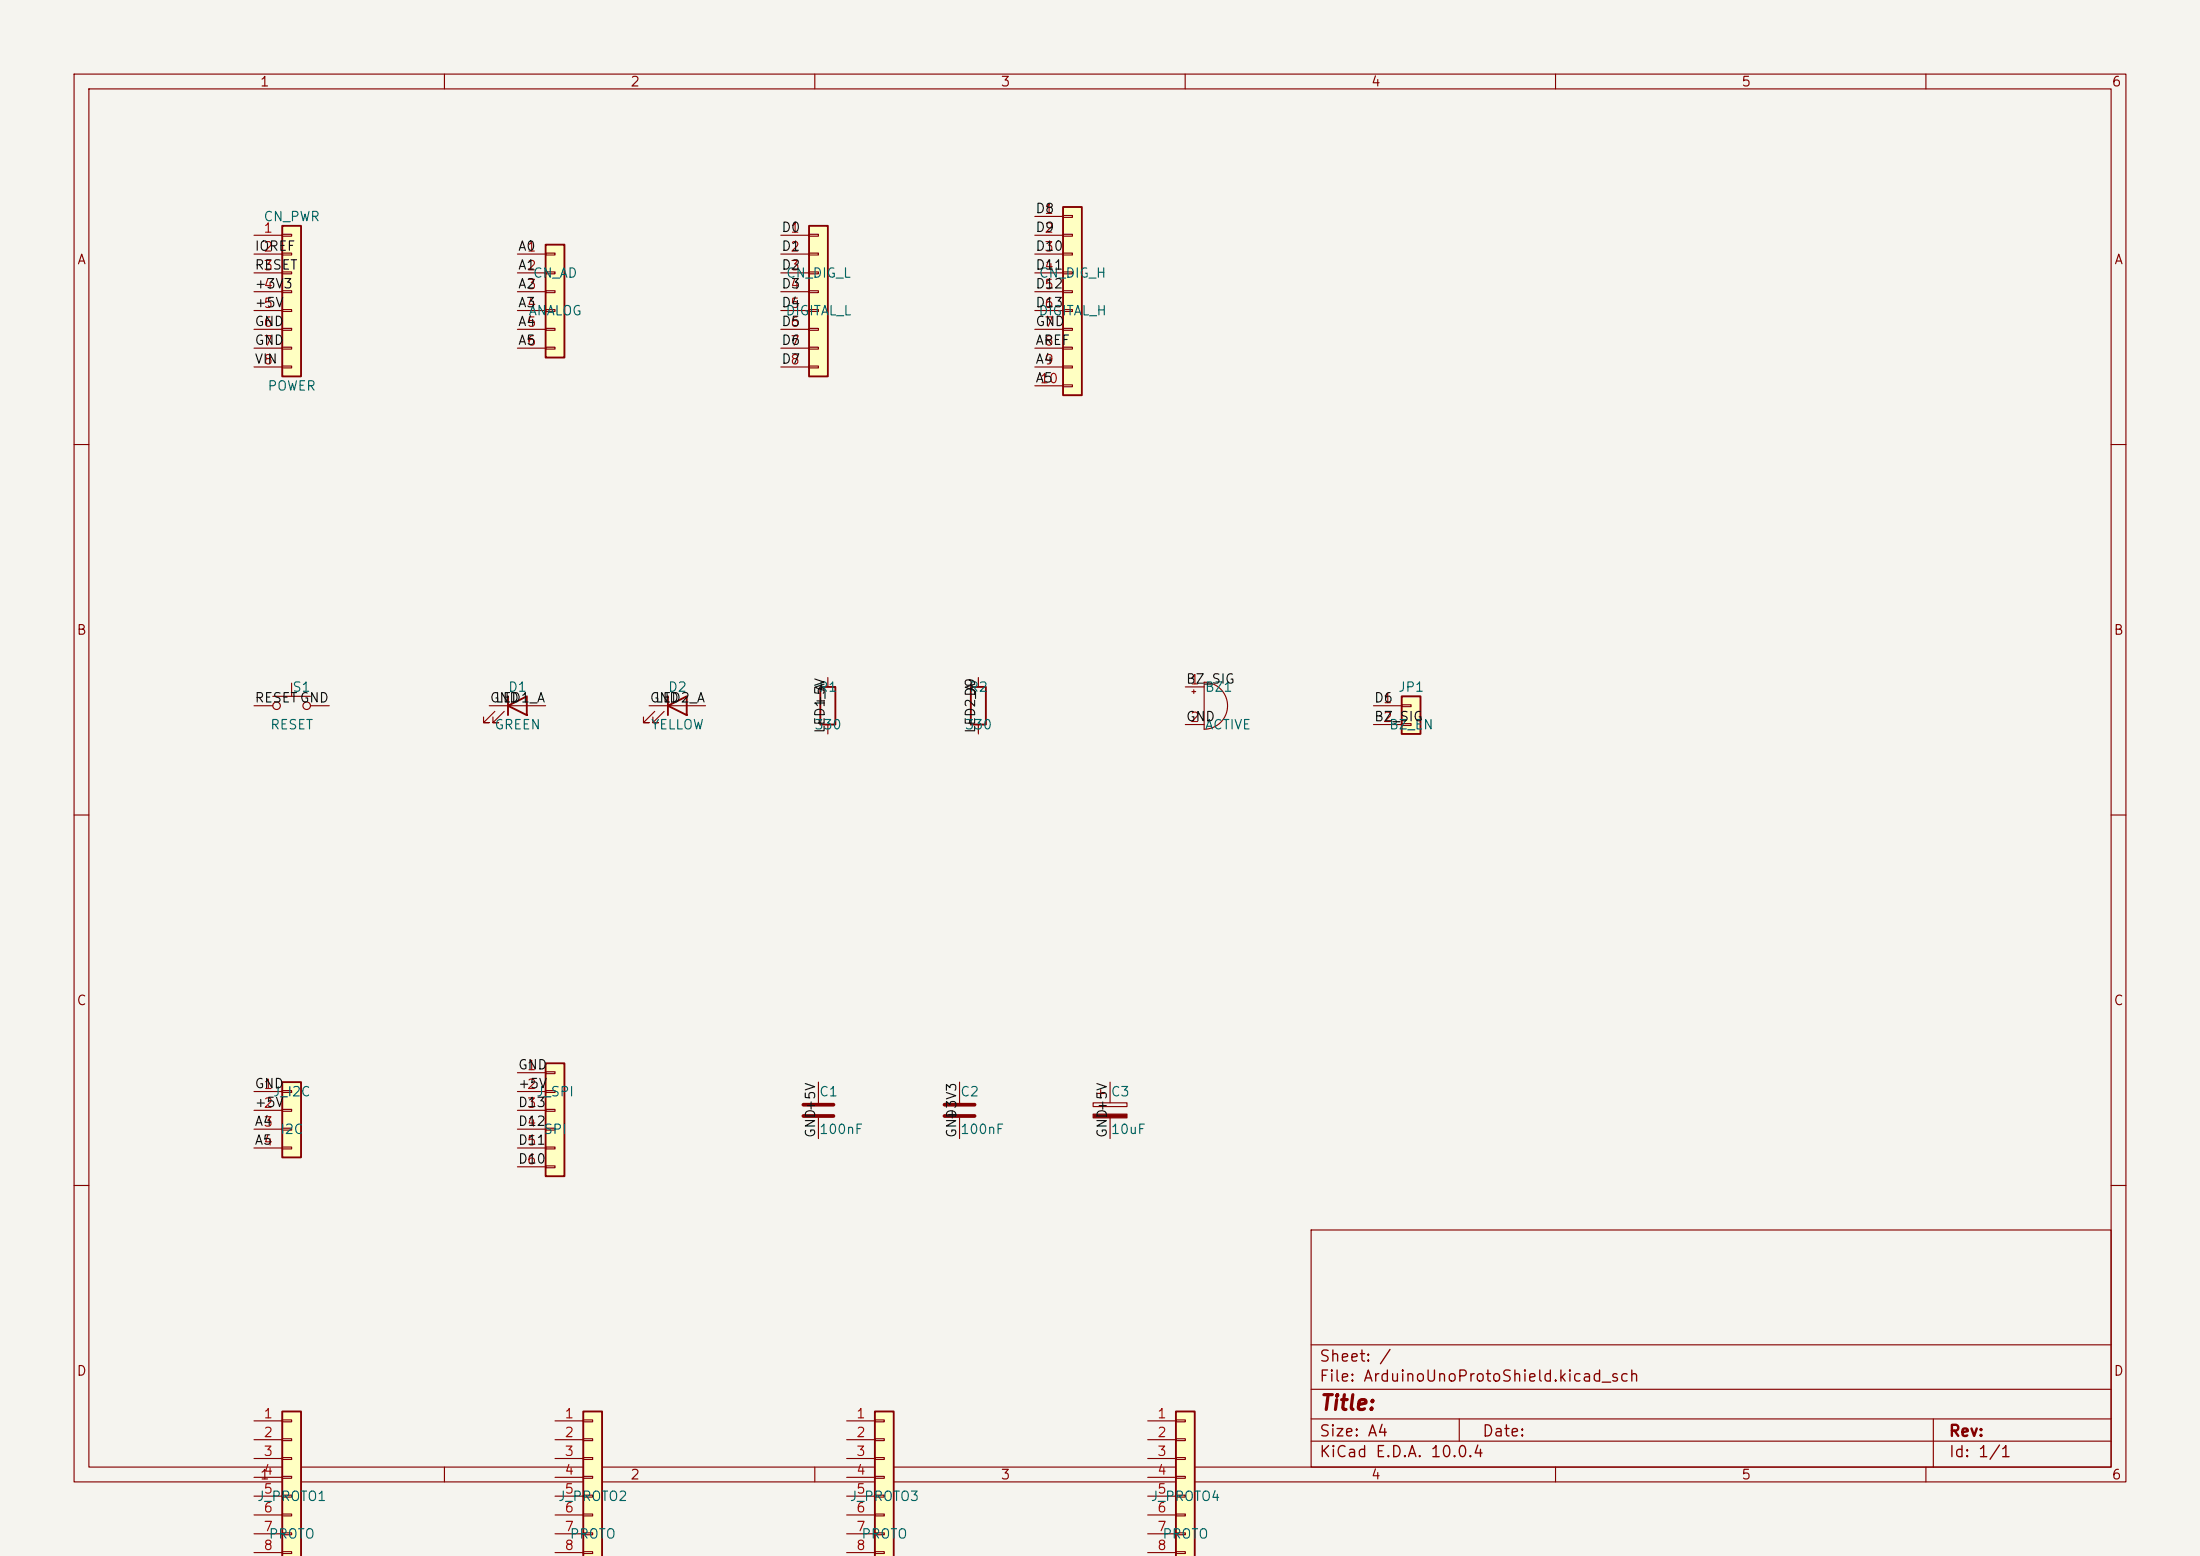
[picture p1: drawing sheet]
<svg xmlns="http://www.w3.org/2000/svg" width="297mm" height="210mm" viewBox="0 0 297 210" stroke-linecap="round" stroke-linejoin="round" font-family="sans-serif">
<path d="M0 0h297v210h-297z" fill="#f5f4ef" stroke="#f5f4ef" stroke-width=".14"/>
<g fill="none" stroke="#840000" stroke-width=".15">
<path d="M10 10h277v190h-277zM12 12h273v186h-273zM60 10v2M110 10v2M160 10v2M210 10v2M260 10v2M10 60h2M285 60h2M10 110h2M285 110h2M10 160h2"/>
<path d="M177 166h108v32h-108zM285 160h2M60 198v2M110 198v2M160 198v2M177 194.5h108M177 191.5h108M177 187.5h108M177 181.5h108M197 191.5v3M210 198v2M260 198v2"/>
<path d="M261 191.5v6.5"/>
</g>
<path d="M38.1 30.5h2.5v20.3h-2.5z" fill="#ffffc2"/>
<path d="M38.1 30.5h2.5v20.3h-2.5z" fill="none" stroke="#840000" stroke-width=".25"/>
<g fill="none" stroke="#840000" stroke-width=".15">
<path d="M34.3 31.8h3.8M34.3 34.3h3.8M34.3 36.8h3.8M34.3 39.4h3.8M38.1 31.6h1.3v.3h-1.3zM38.1 34.2h1.3v.2h-1.3zM38.1 36.7h1.3v.3h-1.3zM38.1 39.2h1.3v.3h-1.3zM34.3 41.9h3.8M34.3 44.5h3.8M34.3 47h3.8M34.3 49.5h3.8"/>
<path d="M38.1 41.8h1.3v.2h-1.3zM38.1 44.3h1.3v.3h-1.3zM38.1 46.9h1.3v.2h-1.3zM38.1 49.4h1.3v.3h-1.3zM34.3 95.3h2.5M36.8 94h5.1M39.4 92.2v1.8M41.9 95.3h2.5"/>
<circle cx="37.3" cy="95.3" r=".51"/>
<circle cx="41.4" cy="95.3" r=".51"/>
</g>
<path d="M143.5 27.9h2.5v25.4h-2.5z" fill="#ffffc2"/>
<path d="M143.5 27.9h2.5v25.4h-2.5z" fill="none" stroke="#840000" stroke-width=".25"/>
<g fill="none" stroke="#840000" stroke-width=".15">
<path d="M139.7 29.2h3.8M139.7 31.8h3.8M139.7 34.3h3.8M139.7 36.8h3.8M139.7 39.4h3.8M143.5 29.1h1.3v.2h-1.3zM143.5 31.6h1.3v.3h-1.3zM143.5 34.2h1.3v.2h-1.3zM143.5 36.7h1.3v.3h-1.3zM143.5 39.2h1.3v.3h-1.3zM139.7 41.9h3.8M139.7 44.5h3.8"/>
<path d="M139.7 47h3.8M139.7 49.5h3.8M139.7 52.1h3.8M143.5 41.8h1.3v.2h-1.3zM143.5 44.3h1.3v.3h-1.3zM143.5 46.9h1.3v.2h-1.3zM143.5 49.4h1.3v.3h-1.3zM143.5 51.9h1.3v.3h-1.3z"/>
</g>
<path d="M158.7 190.5h2.6v19.6h-2.6z" fill="#ffffc2"/>
<path d="M158.7 210.1v-19.6h2.6v19.6" fill="none" stroke="#840000" stroke-width=".25"/>
<g fill="none" stroke="#840000" stroke-width=".15">
<path d="M154.9 191.8h3.8M154.9 194.3h3.8M154.9 196.9h3.8M154.9 199.4h3.8M158.7 191.6h1.3v.3h-1.3zM158.7 194.2h1.3v.2h-1.3zM158.7 196.7h1.3v.3h-1.3zM158.7 199.3h1.3v.2h-1.3zM154.9 201.9h3.8M154.9 204.5h3.8M154.9 207h3.8M154.9 209.6h3.8"/>
<path d="M158.7 201.8h1.3v.3h-1.3zM158.7 204.3h1.3v.3h-1.3zM158.7 206.9h1.3v.2h-1.3zM158.7 209.4h1.3v.3h-1.3z"/>
</g>
<path d="M109.2 30.5h2.6v20.3h-2.6z" fill="#ffffc2"/>
<path d="M109.2 30.5h2.6v20.3h-2.6z" fill="none" stroke="#840000" stroke-width=".25"/>
<g fill="none" stroke="#840000" stroke-width=".15">
<path d="M105.4 31.8h3.8M105.4 34.3h3.8M105.4 36.8h3.8M105.4 39.4h3.8M109.2 31.6h1.3v.3h-1.3zM109.2 34.2h1.3v.2h-1.3zM109.2 36.7h1.3v.3h-1.3zM109.2 39.2h1.3v.3h-1.3zM105.4 41.9h3.8M105.4 44.5h3.8M105.4 47h3.8M105.4 49.5h3.8"/>
<path d="M109.2 41.8h1.3v.2h-1.3zM109.2 44.3h1.3v.3h-1.3zM109.2 46.9h1.3v.2h-1.3zM109.2 49.4h1.3v.3h-1.3z"/>
</g>
<path d="M73.7 33h2.5v15.3h-2.5z" fill="#ffffc2"/>
<path d="M73.7 33h2.5v15.3h-2.5zM68.6 95.3l2.5-1.3v2.5zM68.6 94v2.5M90.2 95.3l2.5-1.3v2.5zM90.2 94v2.5" fill="none" stroke="#840000" stroke-width=".25"/>
<g fill="none" stroke="#840000" stroke-width=".15">
<path d="M69.8 34.3h3.9M69.8 36.8h3.9M69.8 39.4h3.9M73.7 34.2h1.2v.2h-1.2zM73.7 36.7h1.2v.3h-1.2zM73.7 39.2h1.2v.3h-1.2zM69.8 41.9h3.9M69.8 44.5h3.9M69.8 47h3.9M73.7 41.8h1.2v.2h-1.2zM73.7 44.3h1.2v.3h-1.2zM73.7 46.9h1.2v.2h-1.2z"/>
<path d="M66 95.3h7.7M66.8 96l-1.5 1.5h.7h-.7v-.7M68.1 96l-1.6 1.5h.8h-.8v-.7M87.6 95.3h7.6M88.4 96l-1.5 1.5h.7h-.7v-.7M89.7 96l-1.6 1.5h.8h-.8v-.7"/>
</g>
<path d="M73.7 143.5h2.5v15.3h-2.5z" fill="#ffffc2"/>
<path d="M110.7 92.7h2.1v5.1h-2.1zM131.1 92.7h2v5.1h-2zM73.7 143.5h2.5v15.3h-2.5z" fill="none" stroke="#840000" stroke-width=".25"/>
<g fill="none" stroke="#840000" stroke-width=".15">
<path d="M111.8 91.4v1.3M111.8 97.8v1.3M132.1 91.4v1.3M132.1 97.8v1.3M160 92.7h2.6M160 97.8h2.6M160.9 93.3h.5M161.2 93.1v.5M162.6 92.1a3.2 3.2 0 0 1 3.1 3.2 3.2 3.2 0 0 1-3.1 3.1zM69.8 144.8h3.9M69.8 147.3h3.9M69.8 149.9h3.9"/>
<path d="M69.8 152.4h3.9M69.8 154.9h3.9M69.8 157.5h3.9M73.7 144.7h1.2v.2h-1.2zM73.7 147.2h1.2v.2h-1.2zM73.7 149.7h1.2v.3h-1.2zM73.7 152.3h1.2v.2h-1.2zM73.7 154.8h1.2v.3h-1.2zM73.7 157.4h1.2v.2h-1.2zM110.5 146.1v2.7M110.5 150.9v2.8"/>
</g>
<path d="M108.5 149.1h4M108.5 150.6h4" fill="none" stroke="#840000" stroke-width=".51"/>
<path d="M189.2 94h2.6v5.1h-2.6z" fill="#ffffc2"/>
<path d="M189.2 94h2.6v5.1h-2.6z" fill="none" stroke="#840000" stroke-width=".25"/>
<path d="M185.4 95.3h3.8M185.4 97.8h3.8M189.2 95.1h1.3v.3h-1.3zM189.2 97.7h1.3v.2h-1.3z" fill="none" stroke="#840000" stroke-width=".15"/>
<path d="M38.1 190.5h2.5v19.6h-2.5z" fill="#ffffc2"/>
<path d="M38.1 210.1v-19.6h2.5v19.6" fill="none" stroke="#840000" stroke-width=".25"/>
<g fill="none" stroke="#840000" stroke-width=".15">
<path d="M34.3 191.8h3.8M34.3 194.3h3.8M34.3 196.9h3.8M34.3 199.4h3.8M38.1 191.6h1.3v.3h-1.3zM38.1 194.2h1.3v.2h-1.3zM38.1 196.7h1.3v.3h-1.3zM38.1 199.3h1.3v.2h-1.3zM34.3 201.9h3.8M34.3 204.5h3.8M34.3 207h3.8M34.3 209.6h3.8"/>
<path d="M38.1 201.8h1.3v.3h-1.3zM38.1 204.3h1.3v.3h-1.3zM38.1 206.9h1.3v.2h-1.3zM38.1 209.4h1.3v.3h-1.3z"/>
</g>
<path d="M38.1 146.1h2.5v10.1h-2.5z" fill="#ffffc2"/>
<path d="M38.1 146.1h2.5v10.1h-2.5z" fill="none" stroke="#840000" stroke-width=".25"/>
<path d="M34.3 147.3h3.8M34.3 149.9h3.8M34.3 152.4h3.8M34.3 154.9h3.8M38.1 147.2h1.3v.2h-1.3zM38.1 149.7h1.3v.3h-1.3zM38.1 152.3h1.3v.2h-1.3zM38.1 154.8h1.3v.3h-1.3z" fill="none" stroke="#840000" stroke-width=".15"/>
<path d="M78.7 190.5h2.6v19.6h-2.6z" fill="#ffffc2"/>
<path d="M78.7 210.1v-19.6h2.6v19.6" fill="none" stroke="#840000" stroke-width=".25"/>
<g fill="none" stroke="#840000" stroke-width=".15">
<path d="M129.5 146.1v2.7M129.5 150.9v2.8M147.6 148.8h4.5v.6h-4.5zM148.1 147.6h1M148.6 147.1v1M149.9 146.1v2.7M149.9 150.9v2.8M74.9 191.8h3.8M74.9 194.3h3.8M74.9 196.9h3.8M74.9 199.4h3.8M78.7 191.6h1.3v.3h-1.3z"/>
<path d="M78.7 194.2h1.3v.2h-1.3zM78.7 196.7h1.3v.3h-1.3zM78.7 199.3h1.3v.2h-1.3zM74.9 201.9h3.8M74.9 204.5h3.8M74.9 207h3.8M74.9 209.6h3.8M78.7 201.8h1.3v.3h-1.3zM78.7 204.3h1.3v.3h-1.3zM78.7 206.9h1.3v.2h-1.3zM78.7 209.4h1.3v.3h-1.3z"/>
</g>
<path d="M127.5 149.1h4.1M127.5 150.6h4.1" fill="none" stroke="#840000" stroke-width=".51"/>
<path d="M147.6 150.4h4.5v.5h-4.5z" fill="#840000" stroke="#840000" stroke-width=".15"/>
<path d="M118.1 190.5h2.5v19.6h-2.5z" fill="#ffffc2"/>
<path d="M118.1 210.1v-19.6h2.5v19.6" fill="none" stroke="#840000" stroke-width=".25"/>
<g fill="none" stroke="#840000" stroke-width=".15">
<path d="M114.3 191.8h3.8M114.3 194.3h3.8M114.3 196.9h3.8M114.3 199.4h3.8M118.1 191.6h1.3v.3h-1.3zM118.1 194.2h1.3v.2h-1.3zM118.1 196.7h1.3v.3h-1.3zM118.1 199.3h1.3v.2h-1.3zM114.3 201.9h3.8M114.3 204.5h3.8M114.3 207h3.8M114.3 209.6h3.8"/>
<path d="M118.1 201.8h1.3v.3h-1.3zM118.1 204.3h1.3v.3h-1.3zM118.1 206.9h1.3v.2h-1.3zM118.1 209.4h1.3v.3h-1.3z"/>
</g>
<text font-size="2" fill="#840000" x="178" y="190.8">Title:</text>
<g font-size="1.5" fill="#840000">
<text x="178" y="184.2">Sheet: /</text>
<text x="178" y="186.9">File: ArduinoUnoProtoShield.kicad_sch</text>
<text x="178" y="197.1">KiCad E.D.A. 10.0.4</text>
<text x="178" y="194.3">Size: A4</text>
<text x="200" y="194.3">Date:</text>
<text x="263" y="194.3">Rev:</text>
<text x="263" y="197.1">Id: 1/1</text>
</g>
<g font-size="1.3" fill="#840000">
<text x="35" y="12">1</text>
<text x="85" y="12">2</text>
<text x="135" y="12">3</text>
<text x="185" y="12">4</text>
<text x="235" y="12">5</text>
<text x="285" y="12">6</text>
<text x="10.3" y="36">A</text>
<text x="285.3" y="36">A</text>
<text x="10.3" y="86">B</text>
<text x="285.3" y="86">B</text>
<text x="10.3" y="136">C</text>
<text x="285.3" y="136">C</text>
<text x="10.3" y="186">D</text>
<text x="285.3" y="186">D</text>
<text x="35" y="200">1</text>
<text x="85" y="200">2</text>
<text x="135" y="200">3</text>
<text x="185" y="200">4</text>
<text x="235" y="200">5</text>
<text x="285" y="200">6</text>
</g>
<g font-size="1.3" fill="#0f0f0f">
<text x="139.7" y="29.1">D8</text>
<text x="34.3" y="34.2">IOREF</text>
<text x="69.8" y="34.2">A0</text>
<text x="105.4" y="31.6">D0</text>
<text x="105.4" y="34.2">D1</text>
<text x="139.7" y="31.6">D9</text>
<text x="139.7" y="34.2">D10</text>
<text x="34.3" y="36.7">RESET</text>
<text x="34.3" y="39.2">+3V3</text>
<text x="34.3" y="41.8">+5V</text>
<text x="69.8" y="36.7">A1</text>
<text x="69.8" y="41.8">A3</text>
<text x="69.8" y="39.2">A2</text>
<text x="105.4" y="39.2">D3</text>
<text x="105.4" y="41.8">D4</text>
<text x="105.4" y="36.7">D2</text>
<text x="139.7" y="36.7">D11</text>
<text x="139.7" y="39.2">D12</text>
<text x="139.7" y="41.8">D13</text>
<text x="34.3" y="44.3">GND</text>
<text x="34.3" y="46.9">GND</text>
<text x="69.8" y="44.3">A4</text>
<text x="69.8" y="46.9">A5</text>
<text x="105.4" y="44.3">D5</text>
<text x="105.4" y="46.9">D6</text>
<text x="139.7" y="46.9">AREF</text>
<text x="139.7" y="44.3">GND</text>
<text x="34.3" y="49.4">VIN</text>
<text x="105.4" y="49.4">D7</text>
<text x="139.7" y="49.4">A4</text>
<text x="139.7" y="51.9">A5</text>
<text x="34.3" y="95.1">RESETGND</text>
<text x="66" y="95.1">GND</text>
<text x="66.7" y="95.1">LED1_A</text>
<text x="87.6" y="95.1">GND</text>
<text x="88.3" y="95.1">LED2_A</text>
<text x="111.6" y="95.5" transform="rotate(-90 111.6 95.5)">+5V</text>
<text x="132" y="94.1" transform="rotate(-90 132 94.1)">D9</text>
<text x="160" y="92.6">BZ_SIG</text>
<text x="185.4" y="95.1">D6</text>
<text x="111.6" y="99.1" transform="rotate(-90 111.6 99.1)">LED1_A</text>
<text x="132" y="99.1" transform="rotate(-90 132 99.1)">LED2_A</text>
<text x="160" y="97.7">GND</text>
<text x="185.4" y="97.7">BZ_SIG</text>
<text x="34.3" y="147.2">GND</text>
<text x="34.3" y="149.7">+5V</text>
<text x="69.8" y="144.7">GND</text>
<text x="69.8" y="147.2">+5V</text>
<text x="69.8" y="149.7">D13</text>
<text x="34.3" y="154.8">A5</text>
<text x="34.3" y="152.3">A4</text>
<text x="69.8" y="152.3">D12</text>
<text x="69.8" y="154.8">D11</text>
<text x="110.4" y="153.7" transform="rotate(-90 110.4 153.7)">GND+5V</text>
<text x="129.4" y="153.7" transform="rotate(-90 129.4 153.7)">GND</text>
<text x="129.4" y="151.3" transform="rotate(-90 129.4 151.3)">+3V3</text>
<text x="149.7" y="153.7" transform="rotate(-90 149.7 153.7)">GND+5V</text>
<text x="69.8" y="157.4">D10</text>
</g>
<g font-size="1.3" fill="#a90000">
<text x="140.9" y="29.2">1</text>
<text x="35.5" y="31.7">1</text>
<text x="35.5" y="34.3">2</text>
<text x="71" y="34.3">1</text>
<text x="106.6" y="31.7">1</text>
<text x="106.6" y="34.3">2</text>
<text x="140.9" y="31.7">2</text>
<text x="140.9" y="34.3">3</text>
<text x="35.5" y="36.8">3</text>
<text x="35.5" y="39.3">4</text>
<text x="35.5" y="41.9">5</text>
<text x="71" y="36.8">2</text>
<text x="71" y="39.3">3</text>
<text x="71" y="41.9">4</text>
<text x="106.6" y="36.8">3</text>
<text x="106.6" y="39.3">4</text>
<text x="106.6" y="41.9">5</text>
<text x="140.9" y="36.8">4</text>
<text x="140.9" y="39.3">5</text>
<text x="140.9" y="41.9">6</text>
<text x="35.5" y="44.4">6</text>
<text x="35.5" y="47">7</text>
<text x="71" y="44.4">5</text>
<text x="71" y="47">6</text>
<text x="106.6" y="44.4">6</text>
<text x="106.6" y="47">7</text>
<text x="140.9" y="44.4">7</text>
<text x="140.9" y="47">8</text>
<text x="35.5" y="49.5">8</text>
<text x="106.6" y="49.5">8</text>
<text x="140.3" y="52">10</text>
<text x="140.9" y="49.5">9</text>
<text x="160.6" y="92.7">1</text>
<text x="186.6" y="95.2">1</text>
<text x="160.6" y="97.8">2</text>
<text x="186.6" y="97.8">2</text>
<text x="35.5" y="147.3">1</text>
<text x="35.5" y="149.8">2</text>
<text x="71" y="144.8">1</text>
<text x="71" y="147.3">2</text>
<text x="71" y="149.8">3</text>
<text x="35.5" y="152.4">3</text>
<text x="35.5" y="154.9">4</text>
<text x="71" y="152.4">4</text>
<text x="71" y="154.9">5</text>
<text x="71" y="157.5">6</text>
<text x="35.5" y="191.7">1</text>
<text x="76.1" y="191.7">1</text>
<text x="115.5" y="191.7">1</text>
<text x="156.1" y="191.7">1</text>
<text x="35.5" y="194.3">2</text>
<text x="35.5" y="196.8">3</text>
<text x="76.1" y="194.3">2</text>
<text x="76.1" y="196.8">3</text>
<text x="115.5" y="194.3">2</text>
<text x="115.5" y="196.8">3</text>
<text x="156.1" y="194.3">2</text>
<text x="156.1" y="196.8">3</text>
<text x="35.5" y="199.4">4</text>
<text x="35.5" y="201.9">5</text>
<text x="76.1" y="199.4">4</text>
<text x="76.1" y="201.9">5</text>
<text x="115.5" y="199.4">4</text>
<text x="115.5" y="201.9">5</text>
<text x="156.1" y="199.4">4</text>
<text x="156.1" y="201.9">5</text>
<text x="35.5" y="204.4">6</text>
<text x="35.5" y="207">7</text>
<text x="35.5" y="209.5">8</text>
<text x="76.1" y="204.4">6</text>
<text x="76.1" y="207">7</text>
<text x="76.1" y="209.5">8</text>
<text x="115.5" y="204.4">6</text>
<text x="115.5" y="207">7</text>
<text x="115.5" y="209.5">8</text>
<text x="156.1" y="204.4">6</text>
<text x="156.1" y="207">7</text>
<text x="156.1" y="209.5">8</text>
</g>
<g font-size="1.3" fill="#006464">
<text x="35.5" y="30.2">CN_PWR</text>
<text x="71.9" y="37.8">CN_AD</text>
<text x="106" y="37.8">CN_DIG_L</text>
<text x="140.2" y="37.8">CN_DIG_H</text>
<text x="71.3" y="42.9">ANALOG</text>
<text x="106" y="42.9">DIGITAL_L</text>
<text x="140.1" y="42.9">DIGITAL_H</text>
<text x="36" y="53">POWER</text>
<text x="39.4" y="93.7">S1</text>
<text x="68.5" y="93.7">D1</text>
<text x="90.1" y="93.7">D2</text>
<text x="110.4" y="93.7">R1</text>
<text x="130.7" y="93.7">R2</text>
<text x="162.6" y="93.7">BZ1</text>
<text x="188.7" y="93.7">JP1</text>
<text x="36.4" y="98.8">RESET</text>
<text x="66.7" y="98.8">GREEN</text>
<text x="87.8" y="98.8">YELLOW</text>
<text x="109.8" y="98.8">330</text>
<text x="130.2" y="98.8">330</text>
<text x="162.6" y="98.8">ACTIVE</text>
<text x="187.4" y="98.8">BZ_EN</text>
<text x="36.8" y="148.3">J_I2C</text>
<text x="72.3" y="148.3">J_SPI</text>
<text x="110.5" y="148.3">C1</text>
<text x="129.5" y="148.3">C2</text>
<text x="149.9" y="148.3">C3</text>
<text x="37.7" y="153.4">I2C</text>
<text x="73.3" y="153.4">SPI</text>
<text x="110.5" y="153.4">100nF</text>
<text x="129.5" y="153.4">100nF</text>
<text x="149.9" y="153.4">10uF</text>
<text x="34.6" y="202.9">J_PROTO1</text>
<text x="75.3" y="202.9">J_PROTO2</text>
<text x="114.6" y="202.9">J_PROTO3</text>
<text x="155.3" y="202.9">J_PROTO4</text>
<text x="36.2" y="208">PROTO</text>
<text x="76.8" y="208">PROTO</text>
<text x="116.2" y="208">PROTO</text>
<text x="156.8" y="208">PROTO</text>
</g>
</svg>
